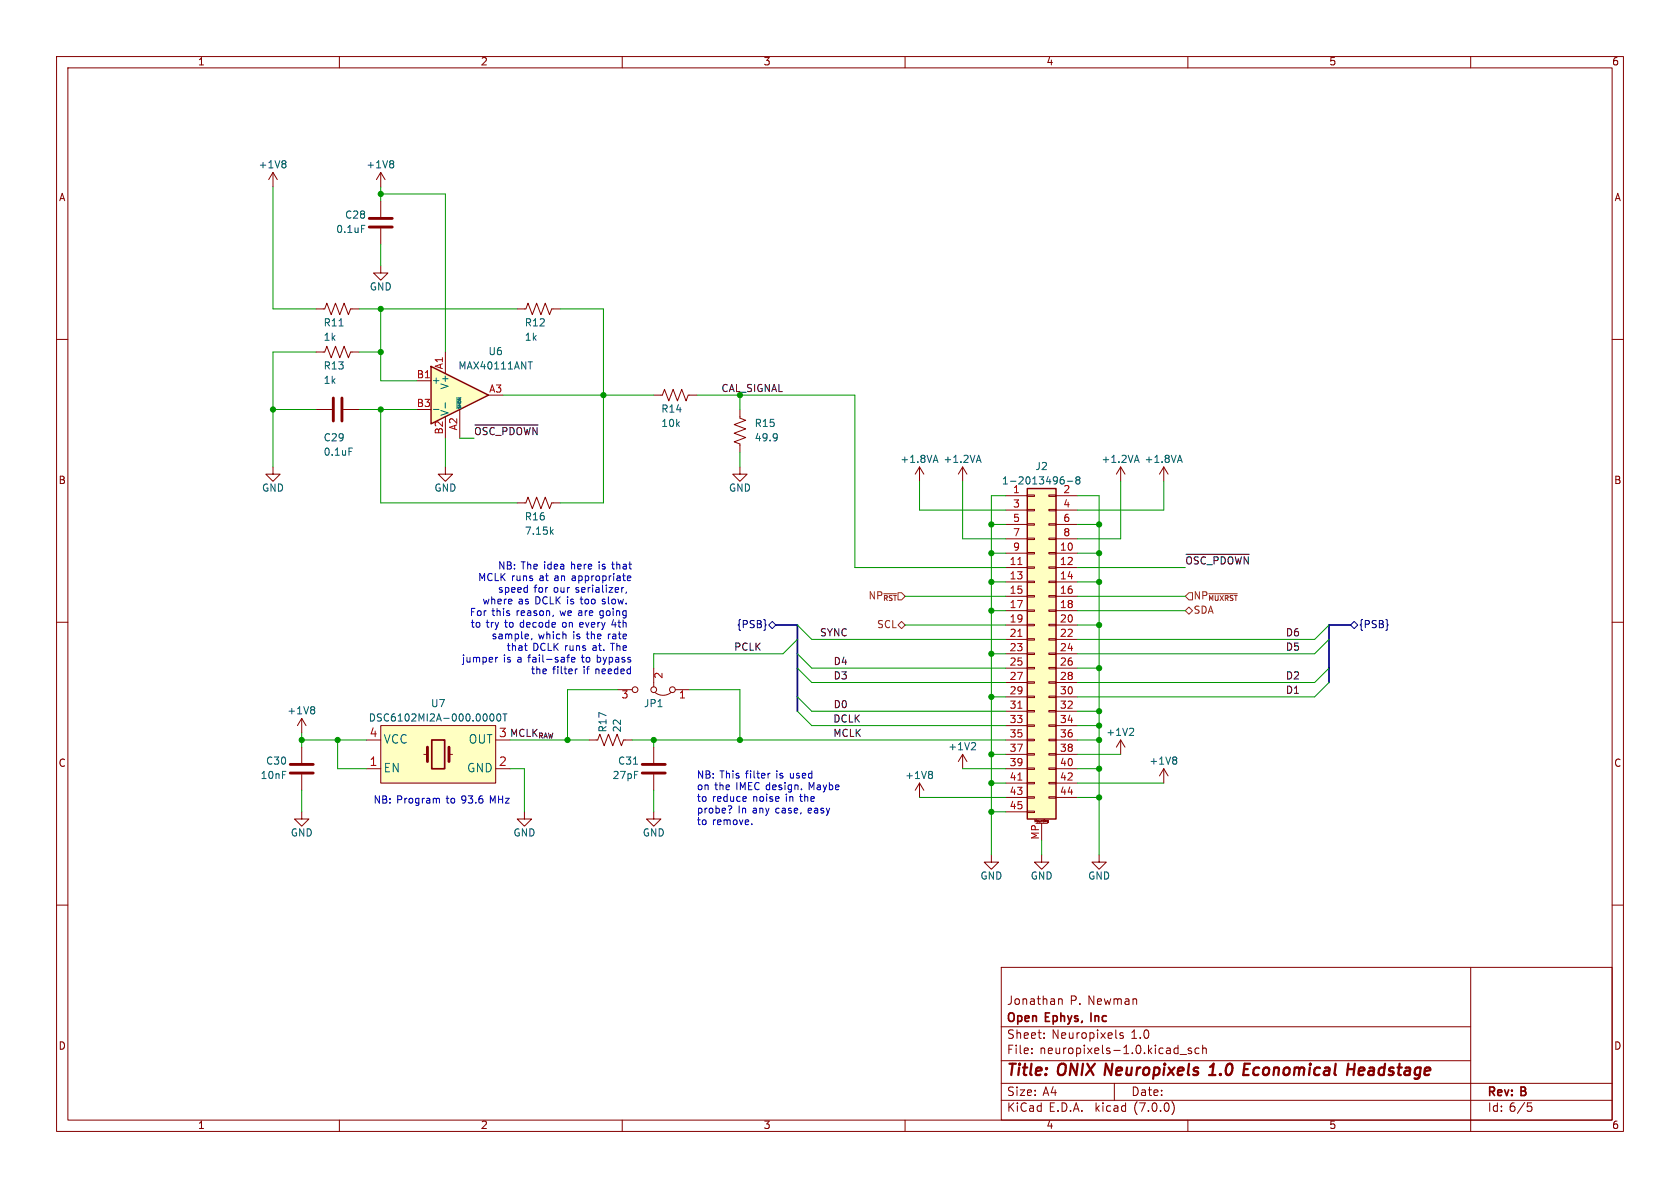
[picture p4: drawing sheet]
<svg xmlns="http://www.w3.org/2000/svg" width="297mm" height="210mm" viewBox="0 0 297 210" stroke-linecap="round" stroke-linejoin="round" font-family="sans-serif">
<g fill="none" stroke="#840000" stroke-width=".18">
<path d="M10 10h277v190h-277zM12 12h273v186h-273zM60 10v2M110 10v2M160 10v2M210 10v2M260 10v2M10 60h2M285 60h2M91.4 88.9h1.6l.3-1 .8 2 .8-2 .7 2 .8-2 .8 2 .3-1h1.6M10 110h2M285 110h2"/>
<path d="M64.8 135.9h2.5M64.8 130.8h2.5M67.3 128.3h20.3v10.1h-20.3zM74.9 133.4h.7M79.4 133.4h.6M87.6 135.9h2.6M87.6 130.8h2.6M104.1 130.8h1.6l.3-1 .8 2 .8-2 .7 2 .8-2 .8 2 .3-1h1.6M170.2 133.4l-.8 1.2M170.2 133.4v2.5M170.2 133.4l.7 1.2M10 160h2"/>
<path d="M92.7 143.5v1.3h1.3l-1.3 1.3-1.3-1.3h1.3M285 160h2M177 171h108v27h-108zM187.1 176.7l.3-.1h.3l.1 1M260 171v29M60 198v2M110 198v2M160 198v2M177 194.5h108M177 191.5h108M177 187.5h83M177 181.5h83"/>
<path d="M182.4 186.1v.2M182.4 185.3v.2M184.6 183.4v.2M184.6 182.6v.2M197 191.5v3M198.5 182.6h-.3l-.2 .2v.2l.5 .1v.4h-.5M207.2 194.7a1.72 1.72 0 0 1 0 2.3M208.6 186.4h1.2M210 198v2M210.6 185.3h-.3l-.3 .2 .1 .2 .5 .1v.4h-.6M212 185.3h-.5l-.2 .2v.5l.1 .2h.6M212.6 185.4l.2-.1h.4l.1 1"/>
<path d="M212.6 184.8v1.5M270.2 195.5h.3l.3 .3-.1 .6-.5 .1"/>
</g>
<path d="M213.7 190h1.2M213.9 188.6l.7-.6-.3 2M219.8 190h.9M219.9 189h.7M220 188h1M238.3 189h1.1M239.5 188l-.2 2" fill="none" stroke="#840000" stroke-width=".4"/>
<path d="M67.3 128.3h20.3v10.1h-20.3z" fill="#ffffc2" stroke="#ffffc2" stroke-width=".18"/>
<path d="M76.3 130.8h2.3v5.1h-2.3z" fill="none" stroke="#840000" stroke-width=".3"/>
<path d="M75.6 132.1v2.5M79.4 132.1v2.5" fill="none" stroke="#840000" stroke-width=".51"/>
<path d="M97.4 94l.4 .4M97.8 93.6l-.5 .5M86.7 126.3l.2-.1a.68 .68 0 0 1 .4 .6 .68 .68 0 0 1-.4 .7l-.2-.2-.1-.3zM88 126.3l.1-.1a.68 .68 0 0 1 .5 .6 .68 .68 0 0 1-.5 .7 .84 .84 0 0 1-.1-1.2zM88.9 126.2h.7M89.3 126.2v1.3M172.2 131.3l.3 .2-.1 .3-.7 .7h.8" fill="none" stroke="#006464" stroke-width=".18"/>
<path d="M76.2 64.8l10.2 5.1-10.2 5z" fill="#ffffc2"/>
<path d="M76.2 64.8l10.2 5.1-10.2 5zM181.6 86.4h5.1v58.4h-5.1z" fill="none" stroke="#840000" stroke-width=".25"/>
<g fill="none" stroke="#840000" stroke-width=".18">
<path d="M48.3 30.5l.7 1.3M48.3 30.5v2.5M48.3 30.5l-.8 1.3M67.3 30.5l.8 1.3M67.3 30.5v2.5M67.3 35.6v2.8M67.3 30.5l-.8 1.3M55.9 54.6h1.5l.4-1 .7 2 .8-2 .8 2 .7-2 .8 2 .4-1h1.5M67.3 47v1.3h1.3l-1.3 1.2-1.3-1.2h1.3M67.3 40.4v2.8M91.4 54.6h1.6l.3-1 .8 2 .8-2 .7 2 .8-2 .8 2 .3-1h1.6M55.9 62.2h1.5l.4-1 .7 2 .8-2 .8 2 .7-2 .8 2 .4-1h1.5"/>
<path d="M55.9 72.4h2.8M60.7 72.4h2.8M73.7 67.3h2.5M78.7 62.2v3.8M78.7 73.7v3.8M81.3 72.4v5.1M115.6 69.9h1.5l.4-1.1 .7 2.1 .8-2.1 .8 2.1 .7-2.1 .8 2.1 .4-1h1.5M130.8 72.4v1.5l1 .4-2 .8 2 .7-2 .8 2 .7-2 .8 1 .4v1.5M48.3 82.6v1.2h1.2l-1.2 1.3-1.3-1.3h1.3M78.7 82.6v1.2h1.3l-1.3 1.3-1.2-1.3h1.2M130.8 82.6v1.2h1.3l-1.3 1.3-1.3-1.3h1.3M162.6 82.6v2.5"/>
<path d="M162.6 82.6l-.8 1.2M162.6 82.6l.7 1.2M170.2 82.6l-.8 1.2M170.2 82.6v2.5M170.2 82.6l.7 1.2M177.8 87.6h3.8M177.8 97.8h3.8M177.8 90.2h3.8M177.8 92.7h3.8M177.8 95.3h3.8M181.6 97.7h1.3v.2h-1.3zM181.6 95.1h1.3v.3h-1.3z"/>
<path d="M181.6 92.6h1.3v.2h-1.3zM181.6 90h1.3v.3h-1.3zM181.6 87.5h1.3v.3h-1.3zM185.4 97.7h1.3v.2h-1.3zM185.4 95.1h1.3v.3h-1.3zM185.4 92.6h1.3v.2h-1.3zM185.4 90h1.3v.3h-1.3zM185.4 87.5h1.3v.3h-1.3zM186.7 87.6h3.8M186.7 97.8h3.8M186.7 90.2h3.8M186.7 92.7h3.8"/>
<path d="M186.7 95.3h3.8M198.1 82.6v2.5M198.1 82.6l.8 1.2M198.1 82.6l-.7 1.2M205.7 82.6v2.5M205.7 82.6l.8 1.2M205.7 82.6l-.7 1.2M115.6 118.1v3.3M177.8 100.3h3.8M177.8 102.9h3.8M177.8 105.4h3.8M177.8 108h3.8"/>
<path d="M177.8 110.5h3.8M177.8 113h3.8M177.8 115.6h3.8M177.8 118.1h3.8M181.6 118h1.3v.2h-1.3zM181.6 115.4h1.3v.3h-1.3zM181.6 112.9h1.3v.3h-1.3zM181.6 110.4h1.3v.2h-1.3zM181.6 107.8h1.3v.3h-1.3zM181.6 105.3h1.3v.2h-1.3zM181.6 102.7h1.3v.3h-1.3zM181.6 100.2h1.3v.3h-1.3z"/>
<path d="M185.4 118h1.3v.2h-1.3zM185.4 115.4h1.3v.3h-1.3zM185.4 112.9h1.3v.3h-1.3zM185.4 110.4h1.3v.2h-1.3zM185.4 107.8h1.3v.3h-1.3zM185.4 105.3h1.3v.2h-1.3zM185.4 102.7h1.3v.3h-1.3zM185.4 100.2h1.3v.3h-1.3zM186.7 100.3h3.8M186.7 102.9h3.8M186.7 105.4h3.8M186.7 108h3.8"/>
<path d="M186.7 110.5h3.8M186.7 113h3.8M186.7 115.6h3.8M186.7 118.1h3.8M53.3 127v2.5M53.3 132.1v2.8M53.3 136.9v2.8M53.3 127l.8 1.3M53.3 127l-.7 1.3M109.2 121.9h2.6M115.6 132.1v2.8M115.6 136.9v2.8"/>
<path d="M115.8 122.4a2.26 2.26 0 0 0 2.8 0M119.4 121.9h2.5M162.6 138.4l-.8 1.3M162.6 138.4v2.6M162.6 138.4l.7 1.3M177.8 120.7h3.8M177.8 123.2h3.8M177.8 125.7h3.8M177.8 128.3h3.8M177.8 130.8h3.8M177.8 133.4h3.8M177.8 135.9h3.8"/>
<path d="M177.8 138.4h3.8M181.6 138.3h1.3v.3h-1.3zM181.6 135.8h1.3v.2h-1.3zM181.6 133.2h1.3v.3h-1.3zM181.6 130.7h1.3v.2h-1.3zM181.6 128.1h1.3v.3h-1.3zM181.6 125.6h1.3v.3h-1.3zM181.6 123.1h1.3v.2h-1.3zM181.6 120.5h1.3v.3h-1.3zM185.4 138.3h1.3v.3h-1.3zM185.4 135.8h1.3v.2h-1.3zM185.4 133.2h1.3v.3h-1.3z"/>
<path d="M185.4 130.7h1.3v.2h-1.3zM185.4 128.1h1.3v.3h-1.3zM185.4 125.6h1.3v.3h-1.3zM185.4 123.1h1.3v.2h-1.3zM185.4 120.5h1.3v.3h-1.3zM186.7 120.7h3.8M186.7 123.2h3.8M186.7 125.7h3.8M186.7 128.3h3.8M186.7 130.8h3.8M186.7 133.4h3.8M186.7 135.9h3.8"/>
<path d="M186.7 138.4h3.8M198.1 130.8l-.7 1.3M198.1 130.8v2.6M198.1 130.8l.8 1.3M205.7 135.9l-.7 1.3M205.7 135.9v2.5M205.7 135.9l.8 1.3M53.3 143.5v1.3h1.3l-1.3 1.3-1.2-1.3h1.2M115.6 143.5v1.3h1.2l-1.2 1.3-1.3-1.3h1.3M175.3 151.1v1.3h1.2l-1.2 1.3-1.3-1.3h1.3M177.8 141h3.8M177.8 143.5h3.8"/>
<path d="M181.6 143.4h1.3v.2h-1.3zM181.6 140.8h1.3v.3h-1.3zM183 145.3v-.4l.1 .3 .1-.3v.4M183.1 145.5h2.1M184.1 151.1v1.3h-1.2l1.2 1.3 1.3-1.3h-1.3M184.1 145.5v3.1M184.4 144.9v.3M184.6 144.9h.1M185.2 145.4h.1M185.2 145.3h.1M185.3 145l-.1 .1v.2M185.3 145v.1"/>
<path d="M185.3 145.4h.1M185.3 145v.4M185.4 140.8h1.3v.3h-1.3zM186.7 141h3.8M194.3 151.1v1.3h-1.3l1.3 1.3 1.3-1.3h-1.3"/>
<circle cx="112.3" cy="121.9" r=".51"/>
<circle cx="115.6" cy="121.9" r=".51"/>
<circle cx="118.9" cy="121.9" r=".51"/>
</g>
<g fill="none" stroke="#006464" stroke-width=".18">
<path d="M50.3 28.4l.3 .2-.3 .4 .3 .2v.2l-.3 .3M63.9 39.8h.6M69.4 28.4l.2 .2-.2 .4 .2 .2v.2l-.2 .3M61.7 79.2h.6M76.6 72.4h1M78.7 71.2v.9M80.8 70.3v1.9M81 71.7h.5M81 71.4h.5M81 70.3h.5l-.5 .3h.5M81 71.9v.2h.2M81.2 70.8l-.2 .1v.2h.5"/>
<path d="M93.4 64h.7M137.3 76.7l.1 .1a1.07 1.07 0 0 1-.2 1M137.4 77.2l-.1 .2M165.1 81.4h.6M165.4 80.5l.4 1.2M172.7 81.4h.6M173 80.5l.4 1.2M187.5 85.5l.2 .1M187.5 84.8h.4l.2 .1v.4l-.2 .3M188 84.3l-.4 .1M188.7 85.1h1M190.4 84.8l-.2-.2 .2-.3h.3l.2 .2-.2 .3"/>
<path d="M190.4 84.8l-.2 .3 .1 .3 .1 .2h.3l.2-.3v-.2l-.2-.3M190.4 84.8h.3M200.7 81.4h.6M201 80.5l.4 1.2M208.3 81.4h.6M208.6 80.5l.4 1.2M55.4 124.9l.2 .3-.2 .3 .2 .2v.3l-.2 .2M164.6 136.4l.3 .2-.3 .3 .3 .2v.3l-.3 .2M200.2 128.7l.2 .3v.3l-.8 .7h.8M207.8 133.8l.2 .3-.2 .3 .2 .2v.2l-.2 .3"/>
</g>
<path d="M181.6 86.4h5.1v58.4h-5.1z" fill="#ffffc2" stroke="#ffffc2" stroke-width=".18"/>
<path d="M179.9 99.8h.8M179.9 112.5h.8M179.9 125.2h.8M179.9 137.9h.8" fill="none" stroke="#a90000" stroke-width=".18"/>
<path d="M65.3 38.6h4M65.3 40.1h4M58.9 70.4v4M60.5 70.4v4M51.3 136.7h4.1M51.3 135.1h4.1M113.5 136.7h4.1M113.5 135.1h4.1" fill="none" stroke="#840000" stroke-width=".51"/>
<path d="M135.3 110.4l.2 .1h-.2M136.5 109.9l.7 .6-.7 .6-.6-.6zM238.8 110.5l.6-.6 .6 .6-.6 .6z" fill="none" stroke="#000084" stroke-width=".18"/>
<path d="M154.6 104.6v1.3l-.8-1.3v1.3M155.8 104.7l-.6-.1v1.3M159.4 109.9l.6 .6-.6 .6-.7-.6zM209.5 108l.7-.7 .6 .7-.6 .6zM209.5 105.4l.7-.6h.6v1.2h-.6zM212 104.6v1.3l-.7-1.3v1.3M213.3 104.7l-.7-.1v1.3M213.7 105h5" fill="none" stroke="#725600" stroke-width=".18"/>
<path d="M83.9 75.1h11.2M209.7 98h11.2" fill="none" stroke="#0f0f0f" stroke-width=".18"/>
<g fill="none" stroke="#0000c2" stroke-width=".18">
<path d="M87.6 116.2v.8M88 116.2l-.4 .2M93 114.9l.2 .1M93.4 112.1v.3l-.6 .1M94 112.9l-.1 .2M97.8 108.8l-.1 .2M100.2 116.2h.5M100.4 115.8v1.2M101 116.6l.6-.1v-.2l-.4-.1-.2 .2 .1 .6h.5M101.7 118.3v.8M102.1 118.3l-.4 .2M109.9 103.9v.8"/>
<path d="M110.2 103.9l-.3 .2M110.8 104.6l-.2 .3M110.9 102.2l.6-.1v-.2l-.4-.1-.2 .2 .1 .6h.5M136.1 136.7l-.3 .1M77.3 141.1l.4 .2v.7M129.3 142.5l.1 .2-.3 .3M131.9 140.9v.2l-.6 .1M132.9 145.7v.1"/>
</g>
<path d="M137.2 110.5h3.8v15.2M238.8 110.5h-3.9v10.2" fill="none" stroke="#000084" stroke-width=".3"/>
<g fill="none" stroke="#009600" stroke-width=".18">
<path d="M48.3 33v21.6h7.6M67.3 34.3h11.4v27.9M67.3 33v2.6M63.5 54.6h27.9M67.3 43.2v3.8M67.3 54.6v12.7h6.4M99.1 54.6h7.6v34.3h-7.6M48.3 72.4h7.6M55.9 62.2h-7.6v20.4M63.5 72.4h10.2M63.5 62.2h3.8M67.3 72.4v16.5h24.1"/>
<path d="M78.7 77.5v5.1M81.3 77.5h2.5M88.9 69.9h26.7M123.2 69.9h27.9v30.4h26.7M130.8 69.9v2.5M130.8 80v2.6M162.6 85.1v5.1h15.2M170.2 85.1v10.2h7.6M175.3 97.8h2.5M175.3 92.7h2.5M177.8 87.6h-2.5v63.5M190.5 87.6h3.8v63.5"/>
<path d="M190.5 97.8h3.8M190.5 92.7h3.8M198.1 85.1v10.2h-7.6M205.7 85.1v5.1h-15.2M141 110.5l2.5 2.5h34.3M141 118.1l2.5 2.6h34.3M141 115.6l2.5 2.5h34.3M141 113l-2.6 2.6h-22.8v2.5M160 110.5h17.8M160 105.4h17.8M175.3 108h2.5M175.3 115.6h2.5"/>
<path d="M175.3 102.9h2.5M190.5 108h19M190.5 110.5h3.8M190.5 105.4h19M190.5 100.3h19M190.5 118.1h3.8M190.5 102.9h3.8M234.9 110.5l-2.5 2.5h-41.9M234.9 118.1l-2.5 2.6h-41.9M234.9 113l-2.5 2.6h-41.9M53.3 130.8h11.5M53.3 129.5v2.6"/>
<path d="M53.3 139.7v3.8M59.7 130.8v5.1h5.1M90.2 135.9h2.5v7.6M90.2 130.8h13.9M109.2 121.9h-8.9v8.9M111.8 130.8h66M115.6 130.8v1.3M115.6 139.7v3.8M121.9 121.9h8.9v8.9M141 123.2l2.5 2.5h34.3M141 125.7l2.5 2.6h34.3M170.2 135.9h7.6"/>
<path d="M175.3 123.2h2.5M175.3 138.4h2.5M175.3 133.4h2.5M190.5 125.7h3.8M190.5 138.4h15.2M190.5 133.4h7.6M190.5 135.9h3.8M190.5 128.3h3.8M190.5 130.8h3.8M234.9 120.7l-2.5 2.5h-41.9M162.6 141h15.2M175.3 143.5h2.5"/>
<path d="M184.1 148.6v2.5M190.5 141h3.8"/>
</g>
<g fill="#009600" stroke="#009600" stroke-width=".18">
<circle cx="59.7" cy="130.8" r=".46"/>
<circle cx="115.6" cy="130.8" r=".46"/>
<circle cx="130.8" cy="130.8" r=".46"/>
<circle cx="53.3" cy="130.8" r=".46"/>
<circle cx="194.3" cy="92.7" r=".46"/>
<circle cx="194.3" cy="110.5" r=".46"/>
<circle cx="194.3" cy="118.1" r=".46"/>
<circle cx="194.3" cy="102.9" r=".46"/>
<circle cx="194.3" cy="97.8" r=".46"/>
<circle cx="175.3" cy="133.4" r=".46"/>
<circle cx="175.3" cy="123.2" r=".46"/>
<circle cx="175.3" cy="138.4" r=".46"/>
<circle cx="175.3" cy="143.5" r=".46"/>
<circle cx="67.3" cy="72.4" r=".46"/>
<circle cx="106.7" cy="69.9" r=".46"/>
<circle cx="175.3" cy="108" r=".46"/>
<circle cx="175.3" cy="115.6" r=".46"/>
<circle cx="194.3" cy="128.3" r=".46"/>
<circle cx="194.3" cy="125.7" r=".46"/>
<circle cx="194.3" cy="135.9" r=".46"/>
<circle cx="194.3" cy="141" r=".46"/>
<circle cx="194.3" cy="130.8" r=".46"/>
<circle cx="175.3" cy="102.9" r=".46"/>
<circle cx="175.3" cy="92.7" r=".46"/>
<circle cx="175.3" cy="97.8" r=".46"/>
<circle cx="67.3" cy="62.2" r=".46"/>
<circle cx="48.3" cy="72.4" r=".46"/>
<circle cx="67.3" cy="34.3" r=".46"/>
<circle cx="67.3" cy="54.6" r=".46"/>
</g>
<g font-size="2.8" fill="#840000">
<text x="178" y="190.8">Title:</text>
<text x="187.1" y="190.8">ONIX Neuropixels</text>
<text x="215.1" y="190.8">1.0</text>
<text x="221.7" y="190.8">Economical</text>
<text x="240.6" y="190.8">Headstage</text>
</g>
<g font-size="2.1" fill="#a90000">
<text x="65.3" y="130.6">4</text>
<text x="88.1" y="130.6">3</text>
<text x="65.3" y="135.6">1</text>
<text x="88.1" y="135.6">2</text>
</g>
<g font-size="2.1" fill="#006464">
<text x="67.8" y="131.7">VCC</text>
<text x="82.8" y="131.7">OUT</text>
<text x="67.8" y="136.8">EN</text>
<text x="82.5" y="136.8">GND</text>
</g>
<g font-size="2.1" fill="#840000">
<text x="178" y="177.9">Jonathan</text>
<text x="189.1" y="177.9">P. Newman</text>
<text x="178" y="183.9">Sheet:</text>
<text x="178" y="181.1">Open</text>
<text x="184.9" y="181.1">Ephys,</text>
<text x="185.9" y="183.9">Neuropixels</text>
<text x="193.4" y="181.1">Inc</text>
<text x="200" y="183.9">1.0</text>
<text x="178" y="186.6">File:</text>
<text x="183.8" y="186.6">neuropixels-1.0.kicad_sch</text>
<text x="178" y="196.8">KiCad</text>
<text x="178" y="194">Size:</text>
<text x="184.3" y="194">A4</text>
<text x="185.4" y="196.8">E.D.A.</text>
<text x="193.7" y="196.8">kicad</text>
<text x="200" y="194">Date:</text>
<text x="200.6" y="196.8">(7.0.0)</text>
<text x="263" y="194.2">Rev:</text>
<text x="263" y="196.8">Id: 6/5</text>
<text x="269" y="194.2">B</text>
</g>
<g font-size="1.8" fill="#840000">
<text x="35" y="11.8">1</text>
<text x="85" y="11.8">2</text>
<text x="135" y="11.8">3</text>
<text x="185" y="11.8">4</text>
<text x="235" y="11.8">5</text>
<text x="285" y="11.8">6</text>
<text x="10.4" y="35.8">A</text>
<text x="285.4" y="35.8">A</text>
<text x="10.3" y="85.8">B</text>
<text x="285.3" y="85.8">B</text>
<text x="10.3" y="135.8">C</text>
<text x="285.3" y="135.8">C</text>
<text x="10.3" y="185.8">D</text>
<text x="285.3" y="185.8">D</text>
<text x="35" y="199.8">1</text>
<text x="85" y="199.8">2</text>
<text x="135" y="199.8">3</text>
<text x="185" y="199.8">4</text>
<text x="235" y="199.8">5</text>
<text x="285" y="199.8">6</text>
</g>
<g font-size="1.8" fill="#006464">
<text x="45.7" y="30">+1V8</text>
<text x="64.7" y="30">+1V8</text>
<text x="59.4" y="41.5">0.1uF</text>
<text x="60.9" y="38.9">C28</text>
<text x="65.3" y="51.6">GND</text>
<text x="57.2" y="58">R11</text>
<text x="92.7" y="58">R12</text>
<text x="57.2" y="60.5">1k</text>
<text x="57.2" y="65.6">R13</text>
<text x="81" y="65.6">MAX40111ANT</text>
<text x="86.3" y="63.1">U6</text>
<text x="92.7" y="60.5">1k</text>
<text x="57.2" y="68.1">1k</text>
<text x="76.3" y="68.1">+</text>
<text x="79.6" y="69" transform="rotate(-90 79.6 69)">V+</text>
<text x="79.6" y="73.5" transform="rotate(-90 79.6 73.5)">V-</text>
<text x="116.8" y="73.2">R14</text>
<text x="116.8" y="75.8">10k</text>
<text x="133.4" y="75.8">R15</text>
<text x="57.2" y="78.3">C29</text>
<text x="57.2" y="80.8">0.1uF</text>
<text x="133.4" y="78.3">49.9</text>
<text x="159.1" y="82.1">+1.8VA</text>
<text x="166.7" y="82.1">+1.2VA</text>
<text x="183" y="83.4">J2</text>
<text x="194.7" y="82.1">+1.2VA</text>
<text x="202.3" y="82.1">+1.8VA</text>
<text x="46.3" y="87.2">GND</text>
<text x="76.7" y="87.2">GND</text>
<text x="128.8" y="87.2">GND</text>
<text x="177.1" y="85.9">1-2013496-8</text>
<text x="187.9" y="87.4">2</text>
<text x="92.7" y="92.3">R16</text>
<text x="92.7" y="94.8">7.15k</text>
<text x="76.1" y="125.3">U7</text>
<text x="113.8" y="125.3">JP1</text>
<text x="50.7" y="126.6">+1V8</text>
<text x="65.1" y="127.8">DSC6102MI2A-000.0000T</text>
<text x="107.5" y="129.5" transform="rotate(-90 107.5 129.5)">R17</text>
<text x="110" y="129.5" transform="rotate(-90 110 129.5)">22</text>
<text x="195.5" y="130.4">+1V2</text>
<text x="46" y="138">10nF</text>
<text x="47" y="135.4">C30</text>
<text x="108.2" y="138">27pF</text>
<text x="109.2" y="135.4">C31</text>
<text x="160" y="138">+1V8</text>
<text x="167.6" y="132.9">+1V2</text>
<text x="203.1" y="135.4">+1V8</text>
<text x="51.3" y="148.1">GND</text>
<text x="90.7" y="148.1">GND</text>
<text x="113.6" y="148.1">GND</text>
<text x="173.3" y="155.8">GND</text>
<text x="182.2" y="155.8">GND</text>
<text x="192.3" y="155.8">GND</text>
</g>
<g font-size="1.8" fill="#a90000">
<text x="78.5" y="65.3" transform="rotate(-90 78.5 65.3)">A1</text>
<text x="73.6" y="67.1">B1</text>
<text x="86.4" y="69.6">A3</text>
<text x="73.6" y="72.1">B3</text>
<text x="78.5" y="76.9" transform="rotate(-90 78.5 76.9)">B2</text>
<text x="81" y="76.1" transform="rotate(-90 81 76.1)">A2</text>
<text x="179" y="87.4">1</text>
<text x="179" y="89.9">3</text>
<text x="187.9" y="89.9">4</text>
<text x="179" y="92.5">5</text>
<text x="179" y="95">7</text>
<text x="187.9" y="92.5">6</text>
<text x="187.9" y="95">8</text>
<text x="178.4" y="100.1">11</text>
<text x="179" y="97.5">9</text>
<text x="187.3" y="97.5">10</text>
<text x="187.3" y="100.1">12</text>
<text x="178.4" y="102.6">13</text>
<text x="178.4" y="105.2">15</text>
<text x="178.4" y="107.7">17</text>
<text x="187.3" y="102.6">14</text>
<text x="187.3" y="105.2">16</text>
<text x="187.3" y="107.7">18</text>
<text x="178.4" y="110.2">19</text>
<text x="178.4" y="112.8">21</text>
<text x="187.3" y="110.2">20</text>
<text x="187.3" y="112.8">22</text>
<text x="178.4" y="115.3">23</text>
<text x="178.4" y="117.9">25</text>
<text x="187.3" y="115.3">24</text>
<text x="187.3" y="117.9">26</text>
<text x="109.8" y="123.8">3</text>
<text x="117.5" y="120" transform="rotate(-90 117.5 120)">2</text>
<text x="120" y="123.8">1</text>
<text x="178.4" y="120.4">27</text>
<text x="178.4" y="122.9">29</text>
<text x="178.4" y="125.5">31</text>
<text x="187.3" y="120.4">28</text>
<text x="187.3" y="122.9">30</text>
<text x="187.3" y="125.5">32</text>
<text x="178.4" y="128">33</text>
<text x="178.4" y="130.6">35</text>
<text x="187.3" y="128">34</text>
<text x="187.3" y="130.6">36</text>
<text x="178.4" y="133.1">37</text>
<text x="178.4" y="135.6">39</text>
<text x="187.3" y="133.1">38</text>
<text x="187.3" y="135.6">40</text>
<text x="178.4" y="138.2">41</text>
<text x="178.4" y="140.7">43</text>
<text x="178.4" y="143.3">45</text>
<text x="187.3" y="138.2">42</text>
<text x="187.3" y="140.7">44</text>
<text x="183.9" y="148.5" transform="rotate(-90 183.9 148.5)">MP</text>
</g>
<g font-size="1.8" fill="#009600">
<text x="127.4" y="69.5">CAL_SIGNAL</text>
<text x="90.2" y="130.5">MCLK_{RAW}</text>
</g>
<g font-size="1.8" fill="#0f0f0f">
<text x="83.8" y="77.1">~{OSC_PDOWN}</text>
<text x="209.5" y="100">~{OSC_PDOWN}</text>
<text x="144.8" y="112.7">SYNC</text>
<text x="227.3" y="112.7">D6</text>
<text x="129.7" y="115.2">PCLK</text>
<text x="147.3" y="117.8">D4</text>
<text x="227.3" y="115.2">D5</text>
<text x="147.3" y="120.3">D3</text>
<text x="147.3" y="125.4">D0</text>
<text x="227.3" y="120.3">D2</text>
<text x="227.3" y="122.8">D1</text>
<text x="147.3" y="127.9">DCLK</text>
<text x="147.3" y="130.5">MCLK</text>
</g>
<g font-size="1.8" fill="#0000c2">
<text x="87.9" y="100.9">NB: The idea</text>
<text x="101" y="100.9">here</text>
<text x="106" y="100.9">is</text>
<text x="108.5" y="100.9">that</text>
<text x="84.4" y="102.9">MCLK runs</text>
<text x="85.2" y="107">where</text>
<text x="87.9" y="105">speed</text>
<text x="91.5" y="107">as DCLK is</text>
<text x="94.3" y="105">for</text>
<text x="95.3" y="102.9">at</text>
<text x="97.8" y="105">our</text>
<text x="98.1" y="102.9">an appropriate</text>
<text x="101.8" y="105">serializer,</text>
<text x="102.8" y="107">too</text>
<text x="106.7" y="107">slow.</text>
<text x="82.9" y="109.1">For</text>
<text x="83.1" y="111.2">to</text>
<text x="85.8" y="111.2">try</text>
<text x="86.8" y="113.2">sample,</text>
<text x="86.8" y="109.1">this</text>
<text x="89.2" y="111.2">to</text>
<text x="91.2" y="109.1">reason,</text>
<text x="92" y="111.2">decode</text>
<text x="95" y="113.2">which</text>
<text x="99.1" y="109.1">we are</text>
<text x="99.6" y="111.2">on every</text>
<text x="101.3" y="113.2">is</text>
<text x="103.8" y="113.2">the</text>
<text x="106.3" y="109.1">going</text>
<text x="107.6" y="113.2">rate</text>
<text x="108.5" y="111.2">4th</text>
<text x="81.5" y="117.3">jumper</text>
<text x="88.9" y="117.3">is</text>
<text x="89.4" y="115.3">that</text>
<text x="91.4" y="117.3">a fail-safe</text>
<text x="93.7" y="119.4">the</text>
<text x="94.1" y="115.3">DCLK runs</text>
<text x="97.6" y="119.4">filter</text>
<text x="103" y="117.3">to</text>
<text x="103.1" y="119.4">if</text>
<text x="104.8" y="115.3">at.</text>
<text x="105.3" y="119.4">needed</text>
<text x="105.8" y="117.3">bypass</text>
<text x="108.2" y="115.3">The</text>
<text x="123.2" y="137.8">NB: This</text>
<text x="131.9" y="137.8">filter</text>
<text x="137.4" y="137.8">is</text>
<text x="139.9" y="137.8">used</text>
<text x="66" y="142.2">NB: Program</text>
<text x="79" y="142.2">to</text>
<text x="81.8" y="142.2">93.6</text>
<text x="86.9" y="142.2">MHz</text>
<text x="123.2" y="139.9">on the</text>
<text x="123.2" y="141.9">to</text>
<text x="123.2" y="144">probe?</text>
<text x="126" y="141.9">reduce</text>
<text x="130.2" y="139.9">IMEC design.</text>
<text x="130.5" y="144">In any</text>
<text x="133.2" y="141.9">noise</text>
<text x="137.3" y="144">case,</text>
<text x="139.1" y="141.9">in</text>
<text x="141.7" y="141.9">the</text>
<text x="143.1" y="144">easy</text>
<text x="143.3" y="139.9">Maybe</text>
<text x="123.2" y="146.1">to</text>
<text x="126" y="146.1">remove.</text>
</g>
<g font-size="1.8" fill="#725600">
<text x="153.3" y="106.6">NP_{~{RST}}</text>
<text x="211" y="106.6">NP_{~{MUXRST}}</text>
<text x="154.9" y="111.3">SCL</text>
<text x="211" y="108.8">SDA</text>
</g>
<g font-size="1.8" fill="#000084">
<text x="130.1" y="111.3">{PSB}</text>
<text x="240.2" y="111.3">{PSB}</text>
</g>
<text font-size=".7" fill="#006464" x="82" y="72.3" transform="rotate(-90 82 72.3)">~{SHDN}</text>
<text font-size=".5" fill="#840000" x="182.7" y="145.5">Mounting</text>
</svg>
